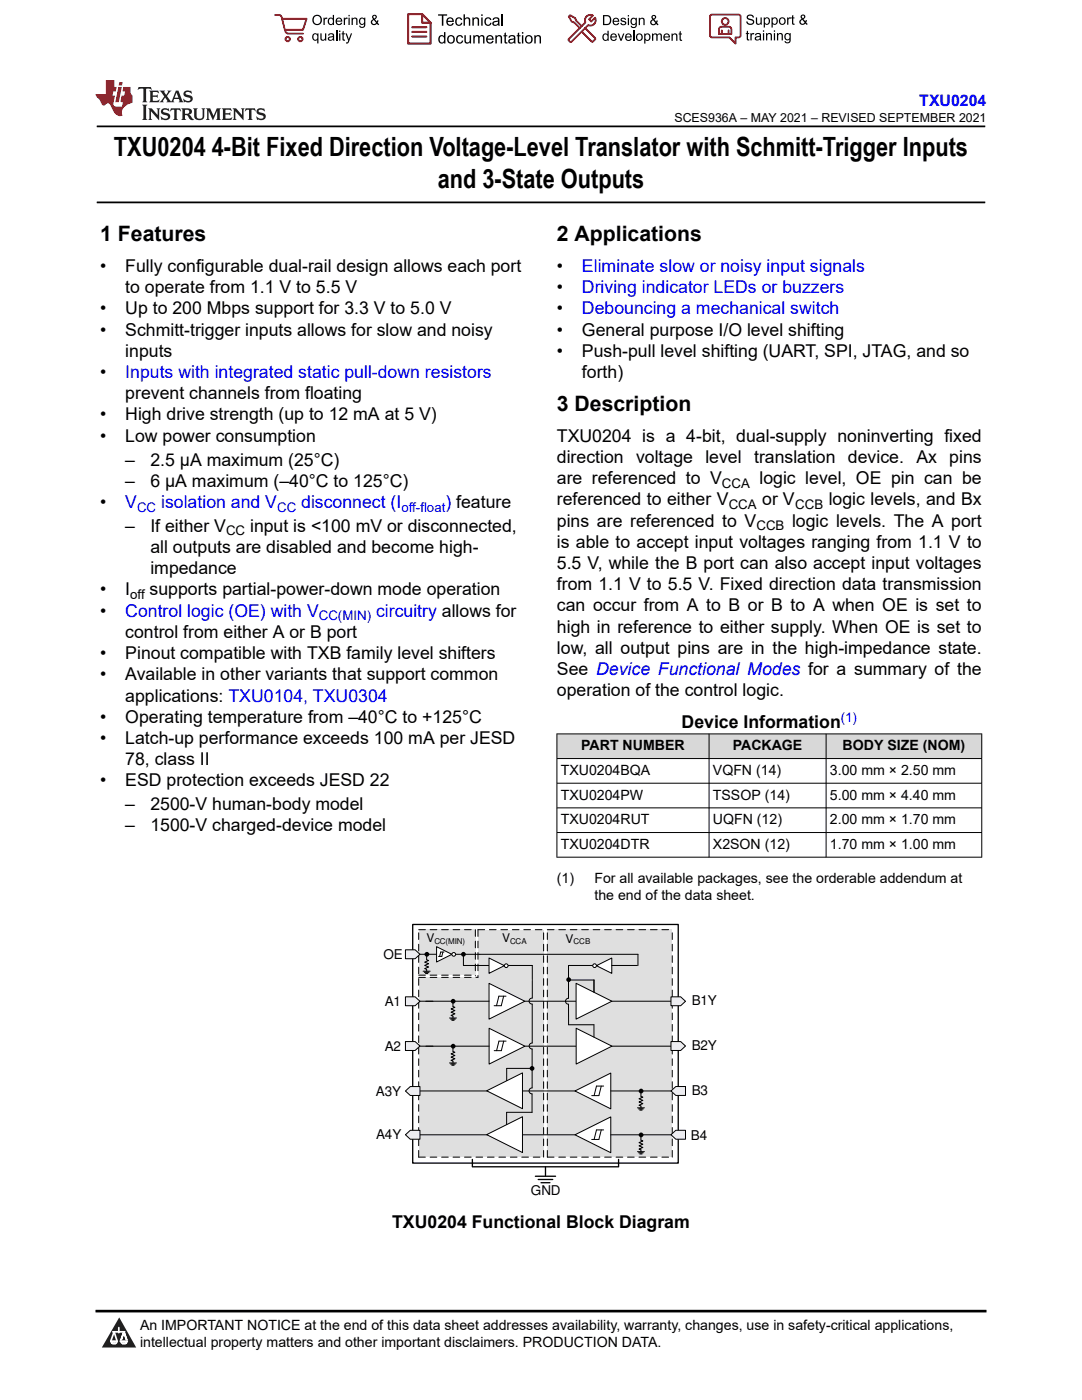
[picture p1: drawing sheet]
<svg xmlns="http://www.w3.org/2000/svg" width="216mm" height="279mm" viewBox="0 0 216 279" stroke-linecap="round" stroke-linejoin="round" font-family="sans-serif">
<path d="M19.3 25.2h177.3M19.3 40.4h177.3" fill="none" stroke="#000" stroke-width=".35"/>
<g fill="#d8d8d8">
<path d="M111.1 146.5h84.8v4.9h-84.8z" fill-rule="evenodd"/>
<path d="M111.2 146.5h30.2v4.8h-30.2z" fill-rule="evenodd"/>
<path d="M141.5 146.5h23.3v4.8h-23.3z" fill-rule="evenodd"/>
<path d="M164.9 146.5h30.9v4.8h-30.9z" fill-rule="evenodd"/>
</g>
<path d="M111.1 146.5h84.9M111.1 151.4h84.9M111.1 156.3h84.9M111.1 146.4v24.7M141.5 146.4v24.7M164.8 146.4v24.7M195.9 146.4v24.7M111.1 161.2h84.9M111.1 166.1h84.9M111.1 171.1h84.9" fill="none" stroke="#000" stroke-width=".2"/>
<path d="M82.4 184.5h52.9v47.6h-52.9z" fill-rule="evenodd" fill="#fff"/>
<path d="M82.4 184.5h52.9v47.6h-52.9z" fill="none" stroke="#000" stroke-width=".26"/>
<g fill="#dfdfdf">
<path d="M109.1 185.5h25v45.4h-25z" fill-rule="evenodd"/>
<path d="M83.5 185.5h11.4v9.1h-11.4z" fill-rule="evenodd"/>
<path d="M95.4 185.5h13.1v9.6h-13.1z" fill-rule="evenodd"/>
<path d="M83.5 195.1h25v35.8h-25z" fill-rule="evenodd"/>
</g>
<path d="M97.6 196.2l7.1 3.6-7.1 3.6z" fill="#fff"/>
<path d="M97.6 196.2l7.1 3.6-7.1 3.6z" fill="none" stroke="#000" stroke-width=".2"/>
<path d="M114.7 226.5l7.2-3.6v7.1z" fill="#fff"/>
<path d="M95.7 190.5h31.6v2.2M104.7 199.8h10.3M113.4 192.7v6.5a.6 .6 0 0 0-.6 .6 .6 .6 0 0 0 .6 .6l.1 4.1M82.4 226.5h32.3M114.7 226.5l7.2-3.6v7.1z" fill="none" stroke="#000" stroke-width=".2"/>
<path d="M115 196.2l7.1 3.6-7.1 3.6z" fill="#fff"/>
<path d="M82.4 199.8h4M115 196.2l7.1 3.6-7.1 3.6zM122 199.8h11.9" fill="none" stroke="#000" stroke-width=".2"/>
<path d="M97.1 226.4l7.2-3.5v7.1z" fill="#fff"/>
<path d="M82.4 190.4h4.7M85 199.8h12.6M88 190.5h7.7M92.5 190.4v2.3h5.1M101.2 192.7h5M106.2 199.2a.6 .6 0 0 0-.6 .6 .6 .6 0 0 0 .6 .6M106.2 195.7v3.5M113.5 195.6h5v2.4M106.2 200.4v7.8M97.1 226.4l7.2-3.5v7.1zM101.1 222h5.1M121.9 226.5h12" fill="none" stroke="#000" stroke-width=".2"/>
<g fill="#000">
<circle cx="92.5" cy="190.4" r=".48"/>
<circle cx="113.5" cy="195.5" r=".48"/>
</g>
<path d="M80.9 189.6h1.9l1 .8-1 .9h-1.9z" fill-rule="evenodd" fill="#eee"/>
<path d="M80.9 189.6h1.9l1 .8-1 .9h-1.9zM100.5 198.8l-.5 1.9h-1.4M101 198.8h-1.5l-.4 1.9M106.2 192.7v2.8" fill="none" stroke="#000" stroke-width=".2"/>
<path d="M87.1 188.9l3.1 1.6-3.1 1.5z" fill="#fff"/>
<path d="M87.1 188.9l3.1 1.6-3.1 1.5z" fill="none" stroke="#000" stroke-width=".2"/>
<circle cx="90.5" cy="190.5" r=".37" fill="#fff"/>
<g fill="none" stroke="#000" stroke-width=".2">
<path d="M88.4 190l-.2 .9h-.7M88.6 190h-.7l-.2 .9M118.5 195.6v2.4M101.1 222v2.4"/>
<circle cx="90.5" cy="190.5" r=".37"/>
</g>
<path d="M94.3 231.4v1.4M94.3 232.9h29.1M106.8 234.7h4.1M107.4 235.4h2.9M108 236h1.7M108.8 232.9v1.8M123.4 231.4v1.4" fill="none" stroke="#000" stroke-width=".26"/>
<path d="M119 192.7l3.1-1.5v3.1z" fill="#fff"/>
<path d="M119 192.7l3.1-1.5v3.1z" fill="none" stroke="#000" stroke-width=".2"/>
<circle cx="118.6" cy="192.7" r=".37" fill="#fff"/>
<circle cx="118.6" cy="192.7" r=".37" fill="none" stroke="#000" stroke-width=".2"/>
<path d="M97.6 191.2l3 1.5-3 1.6z" fill="#fff"/>
<path d="M97.6 191.2l3 1.5-3 1.6z" fill="none" stroke="#000" stroke-width=".2"/>
<circle cx="101" cy="192.7" r=".37" fill="#fff"/>
<g fill="none" stroke="#000" stroke-width=".2">
<path d="M84.4 193.8h1.4M84.7 194.1h.9M84.9 194.3h.5M85.1 190.8v.7l.4 .2-.8 .3 .8 .3-.8 .4 .8 .3-.8 .3 .4 .2v.3M113.4 192.7h4.8M122.1 192.7h5.1"/>
<circle cx="101" cy="192.7" r=".37"/>
</g>
<circle cx="85.2" cy="190.5" r=".48" fill="#000"/>
<path d="M97.6 205.2l7.1 3.6-7.1 3.6z" fill="#fff"/>
<path d="M82.2 208.8h4.2M97.6 205.2l7.1 3.6-7.1 3.6zM104.7 208.8h10.3" fill="none" stroke="#000" stroke-width=".2"/>
<path d="M115 205.2l7.1 3.6-7.1 3.6z" fill="#fff"/>
<g fill="none" stroke="#000" stroke-width=".2">
<path d="M85 208.8h12.6M89.7 203.2h1.4M89.7 212.1h1.4M89.9 203.4h1M89.9 212.4h1M90.2 203.6h.4M90.2 212.6h.4M90.4 200.2v.7l.4 .1-.8 .4 .8 .3-.8 .3 .8 .3-.8 .3 .4 .2v.4M90.4 209.2v.6l.4 .2-.8 .3 .8 .3-.8 .4 .8 .3-.8 .3 .4 .2v.3M100.5 207.8l-.5 1.9h-1.4M101 207.8h-1.4l-.5 1.9M106.2 217.1a.6 .6 0 0 0-.6 .6 .6 .6 0 0 0 .6 .6v3.7"/>
<path d="M106.2 208.2a.6 .6 0 0 0-.6 .6 .6 .6 0 0 0 .6 .5v7.8M113.5 204.5h5v2.5M115 205.2l7.1 3.6-7.1 3.6zM122 208.8h11.9M127.2 229.8h1.4M127.4 230.1h1M127.7 230.3h.4M127.9 226.9v.6l.4 .2-.8 .3 .8 .4-.8 .3 .8 .3-.8 .3 .4 .2v.3"/>
</g>
<g fill="#000">
<circle cx="90.4" cy="199.8" r=".48"/>
<circle cx="90.4" cy="208.8" r=".48"/>
<circle cx="127.9" cy="226.5" r=".48"/>
</g>
<g fill="none" stroke="#000" stroke-width=".2" stroke-dasharray="1.3 1">
<path d="M83.5 185.5h11.4M83.5 194.6h11.4M83.5 195.1h11.9M94.9 185.5v9.3M95.4 185.5h13.1M95.4 185.5v9.6M109.2 185.5h24.9M83.5 230.9h25M83.5 230.9v-45.4M108.5 230.9v-45.4M109.2 230.9h24.9M109.2 230.9v-45.4"/>
<path d="M134.1 230.9v-45.4"/>
</g>
<path d="M80.9 198.9h1.9l1 .9-1 .9h-1.9z" fill-rule="evenodd" fill="#eee"/>
<path d="M80.9 198.9h1.9l1 .9-1 .9h-1.9z" fill="none" stroke="#000" stroke-width=".2"/>
<path d="M80.9 207.9h1.9l1 .9-1 .8h-1.9z" fill-rule="evenodd" fill="#eee"/>
<path d="M80.9 207.9h1.9l1 .9-1 .8h-1.9z" fill="none" stroke="#000" stroke-width=".2"/>
<path d="M80.9 226.5l1-.9h1.9v1.8h-1.9z" fill-rule="evenodd" fill="#eee"/>
<path d="M80.9 226.5l1-.9h1.9v1.8h-1.9zM120 225.5l-.5 1.9h-1.4M120.5 225.5h-1.5l-.5 1.9" fill="none" stroke="#000" stroke-width=".2"/>
<path d="M133.9 207.9h1.9l1 .9-1 .8h-1.9z" fill-rule="evenodd" fill="#eee"/>
<path d="M133.9 207.9h1.9l1 .9-1 .8h-1.9z" fill="none" stroke="#000" stroke-width=".2"/>
<path d="M133.9 198.9h1.9l1 .9-1 .9h-1.9z" fill-rule="evenodd" fill="#eee"/>
<path d="M133.9 198.9h1.9l1 .9-1 .9h-1.9z" fill="none" stroke="#000" stroke-width=".2"/>
<path d="M133.9 226.5l1-.9h1.9v1.8h-1.9z" fill-rule="evenodd" fill="#eee"/>
<path d="M133.9 226.5l1-.9h1.9v1.8h-1.9z" fill="none" stroke="#000" stroke-width=".2"/>
<path d="M114.7 217.7l7.2-3.5v7.1z" fill="#fff"/>
<path d="M83.9 217.7h30.8M114.7 217.7l7.2-3.5v7.1z" fill="none" stroke="#000" stroke-width=".2"/>
<path d="M97.1 217.7l7.2-3.6v7.2z" fill="#fff"/>
<path d="M97.1 217.7l7.2-3.6v7.2zM106.2 213.2h-5.1v2.5M120 216.7l-.5 2h-1.4M120.5 216.7h-1.5l-.5 2M121.9 217.7h12M127.9 218.1v.7l.4 .2-.8 .3 .8 .3-.8 .3 .8 .3-.8 .4 .4 .1v.4M127.2 221.1h1.4M127.4 221.3h1M127.7 221.6h.4" fill="none" stroke="#000" stroke-width=".2"/>
<g fill="#000">
<circle cx="106.2" cy="213.2" r=".48"/>
<circle cx="127.9" cy="217.7" r=".48"/>
</g>
<path d="M133.9 217.7l1-.9h1.9v1.8h-1.9z" fill-rule="evenodd" fill="#eee"/>
<path d="M133.9 217.7l1-.9h1.9v1.8h-1.9z" fill="none" stroke="#000" stroke-width=".2"/>
<path d="M80.9 217.7l1-.9h1.9v1.8h-1.9z" fill-rule="evenodd" fill="#eee"/>
<path d="M80.9 217.7l1-.9h1.9v1.8h-1.9z" fill="none" stroke="#000" stroke-width=".2"/>
<path d="M0 0h215.9v23.8h-215.9z" fill-rule="evenodd" fill="#fff"/>
<path d="M27.7 17.4l-.2 .6 .5-.3h.6v.1v2.2l-.2 .4h1l-.2-.4v-2.2v-.1h.5l.5 .3-.1-.6zM29.8 18.1l.2 .4v1.5l-.2 .4h1.9l.1-.6a1.08 1.08 0 0 1-1.3 .2v-.7h.6l.4 .2v-.6l-.4 .2h-.6v-.6l.2-.1a1 1 0 0 1 1 .2l-.1-.5zM31.8 18.1l1 1.1-1 1.2h.9l-.2-.2 .4-.7 .5 .7-.2 .2h1.6l-.2-.2 .1-.4h1l.1 .4-.1 .2h.9l-.2-.3-.8-2h-.5l-1 2.2-.8-1.1 .9-1.1h-.8l.2 .2-.5 .7-.3-.7 .1-.2zM35.2 18.5l.4 1h-.8zM36.8 18.2a.65 .65 0 0 0-.2 .7 .65 .65 0 0 0 .6 .5l.7 .2 .1 .2a.79 .79 0 0 1-.7 .4 .79 .79 0 0 1-.7-.5l.1 .7 .2-.1a.93 .93 0 0 0 1.1 .1 .93 .93 0 0 0 .4-1 1.46 1.46 0 0 0-1.2-.6l-.1-.3a1.09 1.09 0 0 1 1.2 .2l-.2-.6-.1 .1-.6-.2zM28.4 20.9l.2 .4v2.3l-.2 .3h1l-.2-.3v-2.3l.2-.4zM29.6 21.6l.2 .4v1.6l-.2 .3h.8l-.3-.3v-1.4l1.7 1.8v-2l.2-.4h-.8l.2 .2 .1 1.1-1.2-1.3zM32.3 21.8a.65 .65 0 0 0-.2 .7 .65 .65 0 0 0 .7 .4l.6 .2 .1 .2a.79 .79 0 0 1-.7 .4 .79 .79 0 0 1-.7-.5l.1 .7 .2-.1a.93 .93 0 0 0 1.1 .1 .93 .93 0 0 0 .4-.9 1.46 1.46 0 0 0-1.2-.6l-.1-.4a1.09 1.09 0 0 1 1.2 .2l-.2-.6-.1 .1-.6-.1zM34.1 21.6l-.1 .7a.63 .63 0 0 1 .7-.4l.1 1.7-.3 .3h1l-.2-.3v-1.7a.66 .66 0 0 1 .8 .4l-.1-.7zM36.2 21.6l.2 .4v1.6l-.2 .3h.9l-.2-.2v-.7h.5l.1 .2a.79 .79 0 0 0 1.2 .6l-1-.9a.61 .61 0 0 0 .6-.6 .61 .61 0 0 0-.5-.6zM36.9 21.9h.2a.47 .47 0 0 1 .5 .1 .47 .47 0 0 1 .1 .5l-.2 .2h-.6zM38.5 21.6l.2 .2a2.27 2.27 0 0 0 .4 2 1.04 1.04 0 0 0 1.7-.7v-1.3l.2-.2h-.8l.2 .4v1.1a.6 .6 0 0 1-.6 .6 .6 .6 0 0 1-.6-.6v-1.1l.3-.4zM41.1 21.6l.2 .4v1.6l-.2 .3h.7l-.2-.3v-1.5l.9 1.9 .8-1.9v1.5l-.2 .3h1l-.3-.3v-1.6l.3-.4h-.8l-.7 1.5-.7-1.5zM44.3 21.6l.2 .4v1.6l-.2 .3h1.9l.1-.5a1.09 1.09 0 0 1-1.3 .1v-.6h.6l.4 .1v-.6l-.4 .2h-.6v-.6l.2-.1a1.01 1.01 0 0 1 1 .3l-.1-.6zM46.4 21.6l.3 .4v1.6l-.3 .3h.8l-.2-.3v-1.4l1.6 1.8v-2l.2-.4h-.7l.2 .2v1.1l-1.2-1.3zM49 21.6l-.1 .7a.63 .63 0 0 1 .8-.4v1.7l-.3 .3h1l-.2-.3v-1.7a.66 .66 0 0 1 .8 .4l-.1-.7zM51.4 21.8a.65 .65 0 0 0-.2 .7 .65 .65 0 0 0 .6 .4l.6 .2 .2 .2a.79 .79 0 0 1-.8 .4 .79 .79 0 0 1-.6-.5l.1 .7 .2-.1a.93 .93 0 0 0 1 .1 .93 .93 0 0 0 .5-.9 1.46 1.46 0 0 0-1.3-.6l-.1-.4a1.09 1.09 0 0 1 1.3 .2l-.2-.6-.2 .1-.5-.1z" fill="#231f20"/>
<path d="M21.1 16v2.8h-2.1l.1 .3 .9 1a.95 .95 0 0 0 .9 .9 .59 .59 0 0 1 .6-.4 .59 .59 0 0 1 .5 .4l.4 .8a1.59 1.59 0 0 0 2.1 1.3 1.61 1.61 0 0 1 1-2.2l1-.4-.1-1.5a1.59 1.59 0 0 1-.4-1.6h-1.4l-.2 .9h.5l-.1 .8h-.5l-.2 1v.2l.4 .1-.2 .9h-.6a.73 .73 0 0 1-1.1-.7l.3-1.5h-.5l.2-.8h.5l.2-.9h-.5v-1.4zM23.6 17.4l-.6 3h.7l.6-3zM23.8 16.4l-.1 .7h.7l.1-.7z" fill="#ed1c24"/>
<g fill="#000">
<path d="M62.3 4a1 1 0 0 1 2 0 1 1 0 0 1-2 0zM62.8 3.4a.78 .78 0 0 0-.1 1.1 .78 .78 0 0 0 1.1 .1 .78 .78 0 0 0 .1-1.1 .78 .78 0 0 0-1.1-.1z" fill-rule="evenodd"/>
<path d="M62.5 6.8l.4-.2 .4 .3v-.2h.2v2h-.2v-.7a.68 .68 0 0 1-.9-.1 .68 .68 0 0 1 0-.9zM62.6 7a.51 .51 0 0 0-.1 .6 .51 .51 0 0 0 .7 .2 .51 .51 0 0 0 .1-.7 .51 .51 0 0 0-.7-.1z" fill-rule="evenodd"/>
<path d="M64.5 3.5h.3v.3l.1-.3h.3l.1 .1-.1 .2a.32 .32 0 0 0-.3 0 .32 .32 0 0 0-.1 .4v.8h-.3z" fill-rule="evenodd"/>
<path d="M63.9 6.7h.3v.8a.36 .36 0 0 0 .3 .4 .36 .36 0 0 0 .4-.5v-.7h.2v1.4h-.2v-.2a.51 .51 0 0 1-.6 .2 .51 .51 0 0 1-.4-.5z" fill-rule="evenodd"/>
<path d="M65.6 3.7l.4-.2 .4 .2v-.7h.3v2h-.3v-.2a.7 .7 0 0 1-1-.1 .7 .7 0 0 1 .2-1zM65.8 3.8a.51 .51 0 0 0-.1 .7 .51 .51 0 0 0 .6 .2 .51 .51 0 0 0 .1-.7 .51 .51 0 0 0-.6-.2z" fill-rule="evenodd"/>
<path d="M65.6 6.8a.66 .66 0 0 1 .8-.1 .66 .66 0 0 1 .3 .8v.6h-.2l-.1-.2a.52 .52 0 0 1-.7 .2 .52 .52 0 0 1-.2-.6l.3-.2a.42 .42 0 0 0 .6-.3l-.3-.2-.3 .1-.1 .2h-.3zM65.7 7.6a.35 .35 0 0 0 .3 .4 .35 .35 0 0 0 .4-.4v-.2z" fill-rule="evenodd"/>
<path d="M67.7 6.1h.2v.3h-.2zM67.7 6.7h.2v1.4h-.2z" fill-rule="evenodd"/>
<path d="M67.1 3.7a.68 .68 0 0 1 .9-.1 .68 .68 0 0 1 .3 .7h-1.1a.42 .42 0 0 0 .3 .5 .42 .42 0 0 0 .5-.3h.3a.73 .73 0 0 1-1.1 .4 .73 .73 0 0 1-.1-1.2zM67.4 3.8l-.2 .3h.8l-.2-.4z" fill-rule="evenodd"/>
<path d="M68.6 3.5h.2v.3l.2-.3h.3l.1 .1-.1 .2a.32 .32 0 0 0-.4 0 .32 .32 0 0 0-.1 .4v.8h-.2z" fill-rule="evenodd"/>
<path d="M68.3 6.3l.3-.1v.5h.2v.1h-.2v.9l.3 .4a.36 .36 0 0 1-.4 0 .36 .36 0 0 1-.2-.4v-.9h-.1v-.1h.1z" fill-rule="evenodd"/>
<path d="M68.9 6.7h.3l.4 1.1 .4-1.1h.3l-.6 1.4a.51 .51 0 0 1-.6 .6l-.1-.3h.3l.2-.3z" fill-rule="evenodd"/>
<path d="M69.5 3h.3v.3h-.3zM69.5 3.5h.3v1.5h-.3z" fill-rule="evenodd"/>
<path d="M70.2 3.5h.2v.2a.52 .52 0 0 1 .6-.2 .52 .52 0 0 1 .3 .6v.9h-.2v-.9a.34 .34 0 0 0-.3-.4 .34 .34 0 0 0-.4 .3v1h-.2z" fill-rule="evenodd"/>
<path d="M71.8 3.7l.4-.2 .5 .2v-.2h.2v1.3a.64 .64 0 0 1-.5 .8 .64 .64 0 0 1-.7-.5h.2a.41 .41 0 0 0 .5 .2 .41 .41 0 0 0 .2-.5 .69 .69 0 0 1-.9-.1 .69 .69 0 0 1 .1-1zM72 3.8a.5 .5 0 0 0-.1 .7 .5 .5 0 0 0 .7 .1 .5 .5 0 0 0 .1-.6 .5 .5 0 0 0-.7-.2z" fill-rule="evenodd"/>
<path d="M74.4 3.1a.47 .47 0 0 1 .7 .1 .47 .47 0 0 1-.3 .7l.4 .4 .1-.3 .2 .1-.1 .4 .3 .3-.2 .2-.3-.3a.63 .63 0 0 1-1 .1 .63 .63 0 0 1 .3-1l-.3-.4zM74.5 3.4a.27 .27 0 0 0 .5 0 .27 .27 0 0 0-.5 0zM74.4 4.1a.4 .4 0 0 0 0 .6 .4 .4 0 0 0 .6-.1l-.4-.6z" fill-rule="evenodd"/>
<path d="M87.4 2.9h1.8v.2h-.7v2h-.3v-2h-.8z" fill-rule="evenodd"/>
<path d="M87.6 7.2l.5-.2 .5 .2v-.8h.3v2.3h-.3v-.2a.76 .76 0 0 1-1-.1 .76 .76 0 0 1-.1-1zM87.9 7.4a.58 .58 0 0 0-.2 .7 .58 .58 0 0 0 .8 .2 .58 .58 0 0 0 .1-.7 .58 .58 0 0 0-.7-.2z" fill-rule="evenodd"/>
<path d="M89.5 7.2a.81 .81 0 0 1 1.1 .1 .81 .81 0 0 1-.2 1.2 .81 .81 0 0 1-1.1-.2l-.1-.7zM89.6 7.4a.57 .57 0 0 0 0 .8 .57 .57 0 0 0 .8 0 .57 .57 0 0 0 0-.7 .57 .57 0 0 0-.8-.1z" fill-rule="evenodd"/>
<path d="M89.3 3.7a.77 .77 0 0 1 .9-.2 .77 .77 0 0 1 .4 .9h-1.3a.48 .48 0 0 0 .4 .5 .48 .48 0 0 0 .6-.3h.3a.83 .83 0 0 1-1.3 .4 .83 .83 0 0 1 0-1.3zM89.5 3.8l-.2 .4h1l-.3-.5z" fill-rule="evenodd"/>
<path d="M91 3.7a.7 .7 0 0 1 1.2 .3h-.2a.45 .45 0 0 0-.6-.3 .45 .45 0 0 0-.3 .6 .45 .45 0 0 0 .3 .6 .45 .45 0 0 0 .6-.4l.3 .1a.76 .76 0 0 1-1.1 .5 .76 .76 0 0 1-.3-1.1z" fill-rule="evenodd"/>
<path d="M91.2 7.2a.7 .7 0 0 1 1.2 .3l-.3 .1a.45 .45 0 0 0-.5-.4 .45 .45 0 0 0-.3 .7 .45 .45 0 0 0 .3 .6 .45 .45 0 0 0 .6-.4h.2a.76 .76 0 0 1-1 .5 .76 .76 0 0 1-.4-1.1z" fill-rule="evenodd"/>
<path d="M92.5 2.9h.3v.8a.59 .59 0 0 1 .7-.2 .59 .59 0 0 1 .3 .6v1h-.2v-1a.4 .4 0 0 0-.5-.4 .4 .4 0 0 0-.3 .5v.9h-.3z" fill-rule="evenodd"/>
<path d="M92.7 7h.2v.9a.41 .41 0 0 0 .5 .6 .41 .41 0 0 0 .3-.6v-.9h.3v1.7h-.3v-.3a.58 .58 0 0 1-.7 .3 .58 .58 0 0 1-.3-.7z" fill-rule="evenodd"/>
<path d="M94.3 3.5h.2v.2a.59 .59 0 0 1 .7-.2 .59 .59 0 0 1 .4 .6v1h-.3v-1a.41 .41 0 0 0-.4-.4 .41 .41 0 0 0-.4 .5v.9h-.2z" fill-rule="evenodd"/>
<path d="M94.4 7h.3v.3a.56 .56 0 0 1 1 0 .54 .54 0 0 1 .6-.3 .54 .54 0 0 1 .4 .5v1.2h-.3v-1.1a.34 .34 0 0 0-.3-.4 .34 .34 0 0 0-.4 .3v1.2h-.3v-1.1a.38 .38 0 0 0-.5-.3 .38 .38 0 0 0-.2 .5v.9h-.3z" fill-rule="evenodd"/>
<path d="M96 2.9h.3v.3h-.3zM96 3.5h.3v1.6h-.3z" fill-rule="evenodd"/>
<path d="M96.8 3.7a.7 .7 0 0 1 1.3 .3h-.3a.45 .45 0 0 0-.6-.3 .45 .45 0 0 0-.3 .6 .45 .45 0 0 0 .3 .6 .45 .45 0 0 0 .6-.4l.3 .1a.76 .76 0 0 1-1.1 .5 .76 .76 0 0 1-.3-1.1z" fill-rule="evenodd"/>
<path d="M97.2 7.2a.77 .77 0 0 1 .9-.1 .77 .77 0 0 1 .4 .8h-1.2a.48 .48 0 0 0 .3 .6 .48 .48 0 0 0 .6-.4l.3 .1a.83 .83 0 0 1-1.3 .3 .83 .83 0 0 1 0-1.3zM97.4 7.4l-.1 .3h.9l-.2-.4z" fill-rule="evenodd"/>
<path d="M98.8 7h.3v.3a.59 .59 0 0 1 .7-.3 .59 .59 0 0 1 .4 .7v1h-.3v-1a.41 .41 0 0 0-.5-.5 .41 .41 0 0 0-.3 .6v.9h-.3z" fill-rule="evenodd"/>
<path d="M98.4 3.7a.74 .74 0 0 1 1-.2 .74 .74 0 0 1 .3 .9v.7h-.3v-.2a.59 .59 0 0 1-.8 .3 .59 .59 0 0 1-.3-.8l1.1-.3a.42 .42 0 0 0-.4-.4 .42 .42 0 0 0-.5 .3h-.2zM98.6 4.5a.36 .36 0 0 0 .2 .5 .36 .36 0 0 0 .5-.2l.1-.5z" fill-rule="evenodd"/>
<path d="M100.7 6.6l.2-.1v.5h.3v.2h-.3v1l.1 .2h.2l.1 .3a.41 .41 0 0 1-.5-.1 .41 .41 0 0 1-.1-.4v-1h-.2v-.2h.2z" fill-rule="evenodd"/>
<path d="M101.6 7.2a.74 .74 0 0 1 .9-.2 .74 .74 0 0 1 .3 1l.1 .7h-.3v-.2a.59 .59 0 0 1-.8 .2 .59 .59 0 0 1-.3-.8l1-.3a.42 .42 0 0 0-.3-.4 .42 .42 0 0 0-.5 .3h-.3zM101.8 8.1a.36 .36 0 0 0 .1 .5 .36 .36 0 0 0 .5-.3l.2-.4z" fill-rule="evenodd"/>
<path d="M103.3 6.6l.3-.1v.5h.3v.2h-.3v1l.1 .2h.2v.3a.41 .41 0 0 1-.5-.1 .41 .41 0 0 1-.1-.4v-1h-.2v-.2h.2z" fill-rule="evenodd"/>
<path d="M104.1 6.4h.3v.3h-.3zM104.1 7h.3v1.7h-.3z" fill-rule="evenodd"/>
<path d="M105 7.2a.81 .81 0 0 1 1.1 .1 .81 .81 0 0 1-.1 1.2 .81 .81 0 0 1-1.2-.2v-.7zM105.2 7.4a.57 .57 0 0 0-.1 .8 .57 .57 0 0 0 .8 0 .57 .57 0 0 0 0-.7 .57 .57 0 0 0-.7-.1z" fill-rule="evenodd"/>
<path d="M106.6 7h.3v.3a.59 .59 0 0 1 .7-.3 .59 .59 0 0 1 .4 .7v1h-.3v-1a.41 .41 0 0 0-.5-.5 .41 .41 0 0 0-.3 .6v.9h-.3z" fill-rule="evenodd"/>
<path d="M120.3 3h.7a1 1 0 0 1 1 1 1 1 0 0 1-1 1h-.7zM120.6 3.2v1.6h.4a.77 .77 0 0 0 .7-.8 .77 .77 0 0 0-.7-.8z" fill-rule="evenodd"/>
<path d="M120.4 6.9l.4-.2 .4 .2v-.8h.3v2h-.3v-.1a.7 .7 0 0 1-.9-.2 .7 .7 0 0 1 .1-.9zM120.6 7a.51 .51 0 0 0-.1 .7 .51 .51 0 0 0 .6 .1 .51 .51 0 0 0 .1-.6 .51 .51 0 0 0-.6-.2z" fill-rule="evenodd"/>
<path d="M122 6.9a.68 .68 0 0 1 .8-.2 .68 .68 0 0 1 .3 .8h-1.1a.42 .42 0 0 0 .3 .5 .42 .42 0 0 0 .5-.3h.3a.73 .73 0 0 1-1.1 .3 .73 .73 0 0 1 0-1.1zM122.2 7l-.2 .3h.8l-.2-.4z" fill-rule="evenodd"/>
<path d="M122.4 3.7a.68 .68 0 0 1 .8-.1 .68 .68 0 0 1 .4 .8h-1.1a.42 .42 0 0 0 .3 .4 .42 .42 0 0 0 .5-.3l.3 .1a.73 .73 0 0 1-1.2 .3 .73 .73 0 0 1 0-1.2zM122.6 3.8l-.1 .3h.8l-.2-.3z" fill-rule="evenodd"/>
<path d="M123.9 3.7l.1-.1a.62 .62 0 0 1 .9 .3l-.2 .1a.29 .29 0 0 0-.3-.3 .29 .29 0 0 0-.3 .3l.1 .1a.58 .58 0 0 1 .6 .1 .58 .58 0 0 1 .1 .6 .67 .67 0 0 1-1.1-.2l.2-.1a.33 .33 0 0 0 .4 .4 .33 .33 0 0 0 .3-.4 .71 .71 0 0 1-.9-.6z" fill-rule="evenodd"/>
<path d="M123.3 6.7h.2l.4 1.2 .4-1.2h.3l-.6 1.4h-.2z" fill-rule="evenodd"/>
<path d="M125.3 3h.2v.3h-.2zM125.3 3.6h.2v1.4h-.2z" fill-rule="evenodd"/>
<path d="M124.9 6.9a.68 .68 0 0 1 .8-.2 .68 .68 0 0 1 .4 .8h-1.1a.42 .42 0 0 0 .3 .5 .42 .42 0 0 0 .5-.3h.3a.73 .73 0 0 1-1.2 .3 .73 .73 0 0 1 0-1.1zM125.1 7l-.1 .3h.8l-.2-.4z" fill-rule="evenodd"/>
<path d="M126 3.7l.4-.2 .4 .2v-.1h.3v1.2a.64 .64 0 0 1-.5 .8 .64 .64 0 0 1-.8-.5l.3 .1a.41 .41 0 0 0 .5 .2 .41 .41 0 0 0 .2-.6 .69 .69 0 0 1-.9-.1 .69 .69 0 0 1 .1-1zM126.2 3.9a.5 .5 0 0 0-.1 .6 .5 .5 0 0 0 .6 .2 .5 .5 0 0 0 .2-.7 .5 .5 0 0 0-.7-.1z" fill-rule="evenodd"/>
<path d="M126.9 7.4a.73 .73 0 0 1 1.4 0 .73 .73 0 0 1-1.4 0zM127.3 7a.5 .5 0 0 0-.1 .7 .5 .5 0 0 0 .7 0 .5 .5 0 0 0 0-.6 .5 .5 0 0 0-.6-.1z" fill-rule="evenodd"/>
<path d="M127.5 3.6h.2v.2a.52 .52 0 0 1 .6-.3 .52 .52 0 0 1 .3 .6v.9h-.2v-.9a.34 .34 0 0 0-.3-.4 .34 .34 0 0 0-.4 .3v1h-.2z" fill-rule="evenodd"/>
<path d="M128.5 6.7h.3v.2a.67 .67 0 0 1 .9 0 .67 .67 0 0 1 0 .9 .55 .55 0 0 1-.9 .2v.7h-.3zM128.9 7a.5 .5 0 0 0-.1 .7 .5 .5 0 0 0 .6 .1 .5 .5 0 0 0 .2-.6 .5 .5 0 0 0-.7-.2z" fill-rule="evenodd"/>
<path d="M130.1 6.7h.2v.2a.49 .49 0 0 1 .9 0l.4-.2a.42 .42 0 0 1 .5 .4v1h-.3v-.9a.3 .3 0 0 0-.2-.3 .3 .3 0 0 0-.4 .2v1h-.2v-.9a.33 .33 0 0 0-.5-.3 .33 .33 0 0 0-.2 .5v.7h-.2z" fill-rule="evenodd"/>
<path d="M130.1 3.1a.47 .47 0 0 1 .8 .1 .47 .47 0 0 1-.3 .7l.3 .4 .1-.2h.3l-.2 .5 .3 .3-.2 .2-.3-.3a.63 .63 0 0 1-1 .1 .63 .63 0 0 1 .3-1l-.2-.5zM130.2 3.5a.27 .27 0 0 0 .5 0 .27 .27 0 0 0-.5 0zM130.2 4.1a.4 .4 0 0 0 0 .7 .4 .4 0 0 0 .6-.2l-.5-.6z" fill-rule="evenodd"/>
<path d="M132.5 6.9a.68 .68 0 0 1 .9-.2 .68 .68 0 0 1 .3 .8h-1.1a.42 .42 0 0 0 .3 .5 .42 .42 0 0 0 .5-.3h.3a.73 .73 0 0 1-1.1 .3 .73 .73 0 0 1-.1-1.1zM132.7 7l-.1 .3h.8l-.2-.4z" fill-rule="evenodd"/>
<path d="M134 6.7h.2v.2a.52 .52 0 0 1 .6-.2 .52 .52 0 0 1 .4 .6v.8h-.3v-.8a.34 .34 0 0 0-.2-.4 .34 .34 0 0 0-.4 .2l-.1 1h-.2z" fill-rule="evenodd"/>
<path d="M135.6 6.3l.2-.1v.5h.3v.2h-.3v.8l.3 .4a.36 .36 0 0 1-.4 0 .36 .36 0 0 1-.1-.4v-.8h-.2v-.2h.2z" fill-rule="evenodd"/>
<path d="M149.2 3a.8 .8 0 0 1 1.2 .5h-.2a.44 .44 0 0 0-.5-.4 .44 .44 0 0 0-.4 .5l.2 .1a.9 .9 0 0 1 1 .8 .84 .84 0 0 1-.9 .5 .84 .84 0 0 1-.7-.7h.3a.52 .52 0 0 0 .5 .5 .52 .52 0 0 0 .5-.6l-.2-.1a.85 .85 0 0 1-1-.8z" fill-rule="evenodd"/>
<path d="M149 6.3l.3-.2v.5h.2v.2h-.2v.9l.2 .4a.36 .36 0 0 1-.4-.1 .36 .36 0 0 1-.1-.4v-.8h-.2v-.2h.2z" fill-rule="evenodd"/>
<path d="M149.7 6.6h.3v.2l.1-.2h.3l.1 .1-.1 .2a.32 .32 0 0 0-.3 0 .32 .32 0 0 0-.1 .4v.8h-.3z" fill-rule="evenodd"/>
<path d="M150.7 6.8a.66 .66 0 0 1 .9-.2 .66 .66 0 0 1 .3 .9v.6h-.2l-.1-.2a.52 .52 0 0 1-.7 .2 .52 .52 0 0 1-.2-.7l.2-.1a.42 .42 0 0 0 .7-.3l-.3-.2h-.3l-.1 .3-.3-.1zM150.9 7.5a.35 .35 0 0 0 .3 .5 .35 .35 0 0 0 .4-.4v-.3z" fill-rule="evenodd"/>
<path d="M150.8 3.5h.3v.8a.36 .36 0 0 0 .3 .5 .36 .36 0 0 0 .4-.5v-.8h.2v1.4h-.2v-.2a.51 .51 0 0 1-.6 .3 .51 .51 0 0 1-.4-.6z" fill-rule="evenodd"/>
<path d="M152.2 6.1h.3v.2h-.3zM152.2 6.6h.3v1.5h-.3z" fill-rule="evenodd"/>
<path d="M152.4 3.5h.2v.2a.67 .67 0 0 1 .9 0 .67 .67 0 0 1 .1 .9 .55 .55 0 0 1-1 .2v.7h-.2zM152.7 3.8a.5 .5 0 0 0-.1 .7 .5 .5 0 0 0 .7 .1 .5 .5 0 0 0 .1-.6 .5 .5 0 0 0-.7-.2z" fill-rule="evenodd"/>
<path d="M152.9 6.6h.2v.2a.52 .52 0 0 1 .6-.2 .52 .52 0 0 1 .3 .6v.9h-.2v-.9a.34 .34 0 0 0-.3-.4 .34 .34 0 0 0-.4 .2v1.1h-.2z" fill-rule="evenodd"/>
<path d="M153.9 3.5h.3v.2a.67 .67 0 0 1 .9 0 .67 .67 0 0 1 0 .9 .55 .55 0 0 1-.9 .2v.7h-.3zM154.3 3.8a.5 .5 0 0 0-.1 .7 .5 .5 0 0 0 .6 .1 .5 .5 0 0 0 .2-.6 .5 .5 0 0 0-.7-.2z" fill-rule="evenodd"/>
<path d="M154.4 6.1h.3v.2h-.3zM154.4 6.6h.3v1.5h-.3z" fill-rule="evenodd"/>
<path d="M155 6.6h.3v.2a.52 .52 0 0 1 .6-.2 .52 .52 0 0 1 .3 .6v.9h-.2v-.9a.34 .34 0 0 0-.3-.4 .34 .34 0 0 0-.4 .2v1.1h-.3z" fill-rule="evenodd"/>
<path d="M155.4 4.2a.75 .75 0 0 1 1.5 0 .75 .75 0 0 1-1.5 0zM155.8 3.8a.5 .5 0 0 0-.1 .7 .5 .5 0 0 0 .8 0 .5 .5 0 0 0 0-.7 .5 .5 0 0 0-.7 0z" fill-rule="evenodd"/>
<path d="M156.7 6.8l.4-.2 .5 .2v-.2h.2v1.3a.64 .64 0 0 1-.5 .7 .64 .64 0 0 1-.8-.4h.3a.41 .41 0 0 0 .5 .2 .41 .41 0 0 0 .2-.5 .69 .69 0 0 1-.9-.1 .69 .69 0 0 1 .1-1zM156.9 6.9a.5 .5 0 0 0-.1 .7 .5 .5 0 0 0 .6 .1 .5 .5 0 0 0 .2-.7 .5 .5 0 0 0-.7-.1z" fill-rule="evenodd"/>
<path d="M157.1 3.5h.2v.2l.1-.2h.3h.2l-.1 .3a.32 .32 0 0 0-.4 0 .32 .32 0 0 0-.1 .4v.7h-.2z" fill-rule="evenodd"/>
<path d="M158 3.1l.3-.1v.5h.2v.2h-.2v.8l.3 .4a.36 .36 0 0 1-.4 0 .36 .36 0 0 1-.2-.4v-.8h-.1v-.2h.1z" fill-rule="evenodd"/>
<path d="M159.9 3a.47 .47 0 0 1 .7 .1 .47 .47 0 0 1-.3 .7l.4 .5 .1-.3h.2l-.1 .5 .3 .3-.2 .2-.3-.3a.63 .63 0 0 1-1 .1 .63 .63 0 0 1 .3-1l-.3-.5zM160 3.4a.27 .27 0 0 0 .5 0 .27 .27 0 0 0-.5 0zM159.9 4.1a.4 .4 0 0 0 0 .6 .4 .4 0 0 0 .6-.2l-.4-.6z" fill-rule="evenodd"/>
</g>
<path d="M67.2 6.1v2M126.5 6.1v2" fill="none" stroke="#000" stroke-width=".25"/>
<g fill="none" stroke="#de0000" stroke-width=".37">
<path d="M54.9 3h.9a1.19 1.19 0 0 1 .6 1.2l.6 2.1a.85 .85 0 0 0 1 .4h2.5M56.3 3.7h4.9l-.7 2.2h-3.6M116.1 5.2l-1.2-1.1-.1-.5-1-.6-.3 .3 .6 1 .5 .2 1.1 1.1M116.8 5.6l1.9 2v.3l-.4 .4h-.3l-1.9-2zM116.8 5.6l.6-.6a1.07 1.07 0 0 0 1.2-.2 1.07 1.07 0 0 0 .1-1.3l-.7 .8-.5-.4 .8-.8a1.07 1.07 0 0 0-1.2 .2 1.07 1.07 0 0 0-.3 1.2l-3.3 3.3v.3l.3 .3h.2l2.1-2.1M141.7 3.1l.4-.2h5.3l.3 .2 .1 3.9-.2 .4-.8 .1v1.2l-1.3-1.2h-3.4l-.4-.2zM143.5 5.6l.5-.3 1.7 .1 .2 .5v.9h-2.4zM144 6.1v.7M145.4 6.1v.7"/>
<circle cx="57.4" cy="7.8" r=".44"/>
<circle cx="59.9" cy="7.8" r=".44"/>
<circle cx="144.7" cy="4.3" r=".67"/>
</g>
<path d="M100.2 2.9v2.2" fill="none" stroke="#000" stroke-width=".28"/>
<path d="M81.4 2.8h2.8v1.7h1.7v4.2h-4.5zM82.3 6.4h2.8M82.3 5.4h2.8M82.3 7.3h2.8M84.2 2.8l1.7 1.7" fill="none" stroke="#de0000" stroke-width=".42"/>
<path d="M0 261.4h215.9v18h-215.9z" fill-rule="evenodd" fill="#fff"/>
<path d="M23.8 262.9l3.4 6h-6.9z" fill="#231f20"/>
<path d="M22.1 267.7h1.3l-.4 .5h-.3a.55 .55 0 0 1-.6-.5z" fill-rule="evenodd" fill="#fff"/>
<path d="M22.1 267.7h1.3l-.4 .5h-.3a.55 .55 0 0 1-.6-.5z" fill="none" stroke="#231f20" stroke-width=".34"/>
<path d="M22.1 267.7h1.3l-.4 .5h-.5zM22.6 265.8h.1M22.6 265.8h2.3zM23.7 265.9h.1M23.7 264.9v1zM24 267.7h.1" fill="none" stroke="#fff" stroke-width=".34"/>
<path d="M24.7 265.8l-.7 1.9z" fill="#fff"/>
<path d="M24.7 265.8l-.7 1.9z" fill="none" stroke="#fff" stroke-width=".34"/>
<path d="M24.7 265.8l.7 1.9z" fill="#fff"/>
<path d="M24.7 265.8l.7 1.9zM25.3 267.7h.1" fill="none" stroke="#fff" stroke-width=".34"/>
<path d="M22.8 265.8l-.7 1.9z" fill="#fff"/>
<path d="M22.8 265.8l-.7 1.9z" fill="none" stroke="#fff" stroke-width=".34"/>
<path d="M22.8 265.8l.6 1.9z" fill="#fff"/>
<path d="M22.8 265.8l.6 1.9z" fill="none" stroke="#fff" stroke-width=".34"/>
<path d="M24.1 267.7h1.3a.65 .65 0 0 1-.6 .5 .65 .65 0 0 1-.7-.5z" fill-rule="evenodd" fill="#fff"/>
<path d="M24.1 267.7h1.3a.65 .65 0 0 1-.6 .5 .65 .65 0 0 1-.7-.5z" fill="none" stroke="#231f20" stroke-width=".34"/>
<path d="M24 267.7h.1M24.1 267.7h1.3l-.4 .5h-.5z" fill="none" stroke="#fff" stroke-width=".34"/>
<path d="M19 261.7h177.8" fill="none" stroke="#000" stroke-width=".53"/>
<g font-size="5.3">
<text x="22.7" y="31.2">TXU0204</text>
<text x="42.3" y="31.2">4-Bit Fixed Direction Voltage-Level Translator with Schmitt-Trigger Inputs</text>
<text x="87.3" y="37.5">and 3-State Outputs</text>
</g>
<g font-size="4.2">
<text x="20" y="48.1">1 Features</text>
<text x="111.1" y="48.1">2 Applications</text>
<text x="111.1" y="82">3 Description</text>
</g>
<g font-size="3.5">
<text x="20" y="54.3">•</text>
<text x="25" y="54.3">Fully configurable dual-rail design allows each port</text>
<text x="25" y="58.5">to operate from 1.1 V to 5.5 V</text>
<text x="111.1" y="54.3">•</text>
<text x="111.1" y="58.5">•</text>
<text x="20" y="62.8">•</text>
<text x="25" y="62.8">Up to 200 Mbps support for 3.3 V to 5.0 V</text>
<text x="111.1" y="62.8">•</text>
<text x="20" y="67">•</text>
<text x="25" y="67">Schmitt-trigger inputs allows for slow and noisy</text>
<text x="25" y="71.2">inputs</text>
<text x="111.1" y="67">•</text>
<text x="111.1" y="71.2">•</text>
<text x="116.1" y="67">General purpose I/O level shifting</text>
<text x="116.1" y="71.2">Push-pull level shifting (UART, SPI, JTAG, and so</text>
<text x="20" y="75.5">•</text>
<text x="116.1" y="75.5">forth)</text>
<text x="20" y="83.9">•</text>
<text x="25" y="79.7">prevent channels from floating</text>
<text x="25" y="83.9">High drive strength (up to 12 mA at 5 V)</text>
<text x="20" y="88.2">•</text>
<text x="25" y="88.2">Low power consumption</text>
<text x="111.1" y="88.2">TXU0204 is a 4-bit, dual-supply noninverting fixed</text>
<text x="25" y="92.9">–</text>
<text x="30" y="92.9">2.5 µA maximum (25°C)</text>
<text x="111.1" y="92.4">direction voltage level translation device. Ax pins</text>
<text x="20" y="101.4">•</text>
<text x="25" y="97.1">–</text>
<text x="30" y="97.1">6 µA maximum (–40°C to 125°C)</text>
<text x="111.1" y="96.6">are referenced to V</text>
<text x="111.1" y="100.9">referenced to either V</text>
<text x="151.5" y="96.6">logic level, OE pin can be</text>
<text x="152.1" y="100.9">or V</text>
<text x="165.4" y="100.9">logic levels, and Bx</text>
<text x="25" y="106.1">–</text>
<text x="30" y="106.1">If either V</text>
<text x="49.9" y="106.1">input is &lt;100 mV or disconnected,</text>
<text x="111.1" y="105.1">pins are referenced to V</text>
<text x="158" y="105.1">logic levels. The A port</text>
<text x="30" y="110.4">all outputs are disabled and become high-</text>
<text x="111.1" y="109.3">is able to accept input voltages ranging from 1.1 V to</text>
<text x="111.1" y="113.6">5.5 V, while the B port can also accept input voltages</text>
<text x="20" y="118.8">•</text>
<text x="25" y="118.8">I</text>
<text x="29.9" y="118.8">supports partial-power-down mode operation</text>
<text x="30" y="114.6">impedance</text>
<text x="111.1" y="117.8">from 1.1 V to 5.5 V. Fixed direction data transmission</text>
<text x="20" y="123.1">•</text>
<text x="111.1" y="122">can occur from A to B or B to A when OE is set to</text>
<text x="20" y="131.5">•</text>
<text x="25" y="127.3">control from either A or B port</text>
<text x="25" y="131.5">Pinout compatible with TXB family level shifters</text>
<text x="111.1" y="126.3">high in reference to either supply. When OE is set to</text>
<text x="111.1" y="130.5">low, all output pins are in the high-impedance state.</text>
<text x="20" y="135.8">•</text>
<text x="25" y="135.8">Available in other variants that support common</text>
<text x="111.1" y="134.7">See Device Functional Modes for a summary of the</text>
<text x="25" y="140">applications: TXU0104, TXU0304</text>
<text x="111.1" y="139">operation of the control logic.</text>
<text x="20" y="144.2">•</text>
<text x="20" y="148.5">•</text>
<text x="25" y="144.2">Operating temperature from –40°C to +125°C</text>
<text x="25" y="148.5">Latch-up performance exceeds 100 mA per JESD</text>
<text x="136" y="145.3">Device Information</text>
<text x="25" y="152.7">78, class II</text>
<text x="20" y="156.9">•</text>
<text x="25" y="156.9">ESD protection exceeds JESD 22</text>
<text x="25" y="161.7">–</text>
<text x="30" y="161.7">2500-V human-body model</text>
<text x="25" y="165.9">–</text>
<text x="30" y="165.9">1500-V charged-device model</text>
<text x="78.3" y="245.1">TXU0204 Functional Block Diagram</text>
</g>
<g font-size="3.5" fill="#00f">
<text x="116.1" y="54.3">Eliminate slow or noisy input signals</text>
<text x="116.1" y="58.5">Driving indicator LEDs or buzzers</text>
<text x="116.1" y="62.8">Debouncing a mechanical switch</text>
<text x="25" y="75.5">Inputs with integrated static pull-down resistors</text>
<text x="25" y="101.4">V</text>
<text x="32.2" y="101.4">isolation and V</text>
<text x="60.1" y="101.4">disconnect (I</text>
<text x="88.9" y="101.4">) feature</text>
<text x="25" y="123.1">Control logic (OE) with V</text>
<text x="75" y="123.1">circuitry allows for</text>
</g>
<text font-size="3.2" fill="#00f" x="183.4" y="21.1">TXU0204</text>
<g font-size="2.8">
<text x="116" y="149.7">PART NUMBER</text>
<text x="146.2" y="149.7">PACKAGE</text>
<text x="168.1" y="149.7">BODY SIZE (NOM)</text>
<text x="111.9" y="154.7">TXU0204BQA</text>
<text x="142.3" y="154.7">VQFN (14)</text>
<text x="165.6" y="154.7">3.00 mm × 2.50 mm</text>
<text x="111.9" y="159.6">TXU0204PW</text>
<text x="142.3" y="159.6">TSSOP (14)</text>
<text x="165.6" y="159.6">5.00 mm × 4.40 mm</text>
<text x="111.9" y="164.5">TXU0204RUT</text>
<text x="142.3" y="164.5">UQFN (12)</text>
<text x="165.6" y="164.5">2.00 mm × 1.70 mm</text>
<text x="111.9" y="169.4">TXU0204DTR</text>
<text x="142.3" y="169.4">X2SON (12)</text>
<text x="165.6" y="169.4">1.70 mm × 1.00 mm</text>
<text x="111.1" y="176.2">(1)</text>
<text x="118.6" y="176.2">For all available packages, see the orderable addendum at</text>
<text x="118.6" y="179.6">the end of the data sheet.</text>
<text x="27.9" y="265.5">An IMPORTANT NOTICE at the end of this data sheet addresses availability, warranty, changes, use in safety-critical applications,</text>
<text x="27.9" y="268.9">intellectual property matters and other important disclaimers. PRODUCTION DATA.</text>
</g>
<g font-size="2.7">
<text x="76.5" y="191.3">OE</text>
<text x="76.8" y="200.8">A1</text>
<text x="138" y="200.7">B1Y</text>
<text x="76.8" y="209.8">A2</text>
<text x="138" y="209.6">B2Y</text>
<text x="75" y="218.8">A3Y</text>
<text x="138" y="218.6">B3</text>
<text x="75" y="227.3">A4Y</text>
<text x="137.9" y="227.5">B4</text>
<text x="106" y="238.5">GND</text>
</g>
<g font-size="2.6">
<text x="144.1" y="97.3">CCA</text>
<text x="145.4" y="101.6">CCA</text>
<text x="158.7" y="101.6">CCB</text>
<text x="45.1" y="106.8">CC</text>
<text x="150.9" y="105.8">CCB</text>
<text x="26" y="119.5">off</text>
</g>
<g font-size="2.6" fill="#00f">
<text x="27.4" y="102.1">CC</text>
<text x="55.3" y="102.1">CC</text>
<text x="80.1" y="102.1">off-float</text>
<text x="63.6" y="123.8">CC(MIN)</text>
<text x="167.8" y="144.1">(1)</text>
</g>
<text font-size="2.5" x="134.6" y="24.3">SCES936A – MAY 2021 – REVISED SEPTEMBER 2021</text>
<g font-size="2.4">
<text x="85.1" y="188">V</text>
<text x="100.2" y="188.1">V</text>
<text x="112.9" y="188.1">V</text>
</g>
<g font-size="1.6">
<text x="86.7" y="188.3">CC(MIN)</text>
<text x="101.8" y="188.4">CCA</text>
<text x="114.5" y="188.5">CCB</text>
</g>
</svg>
